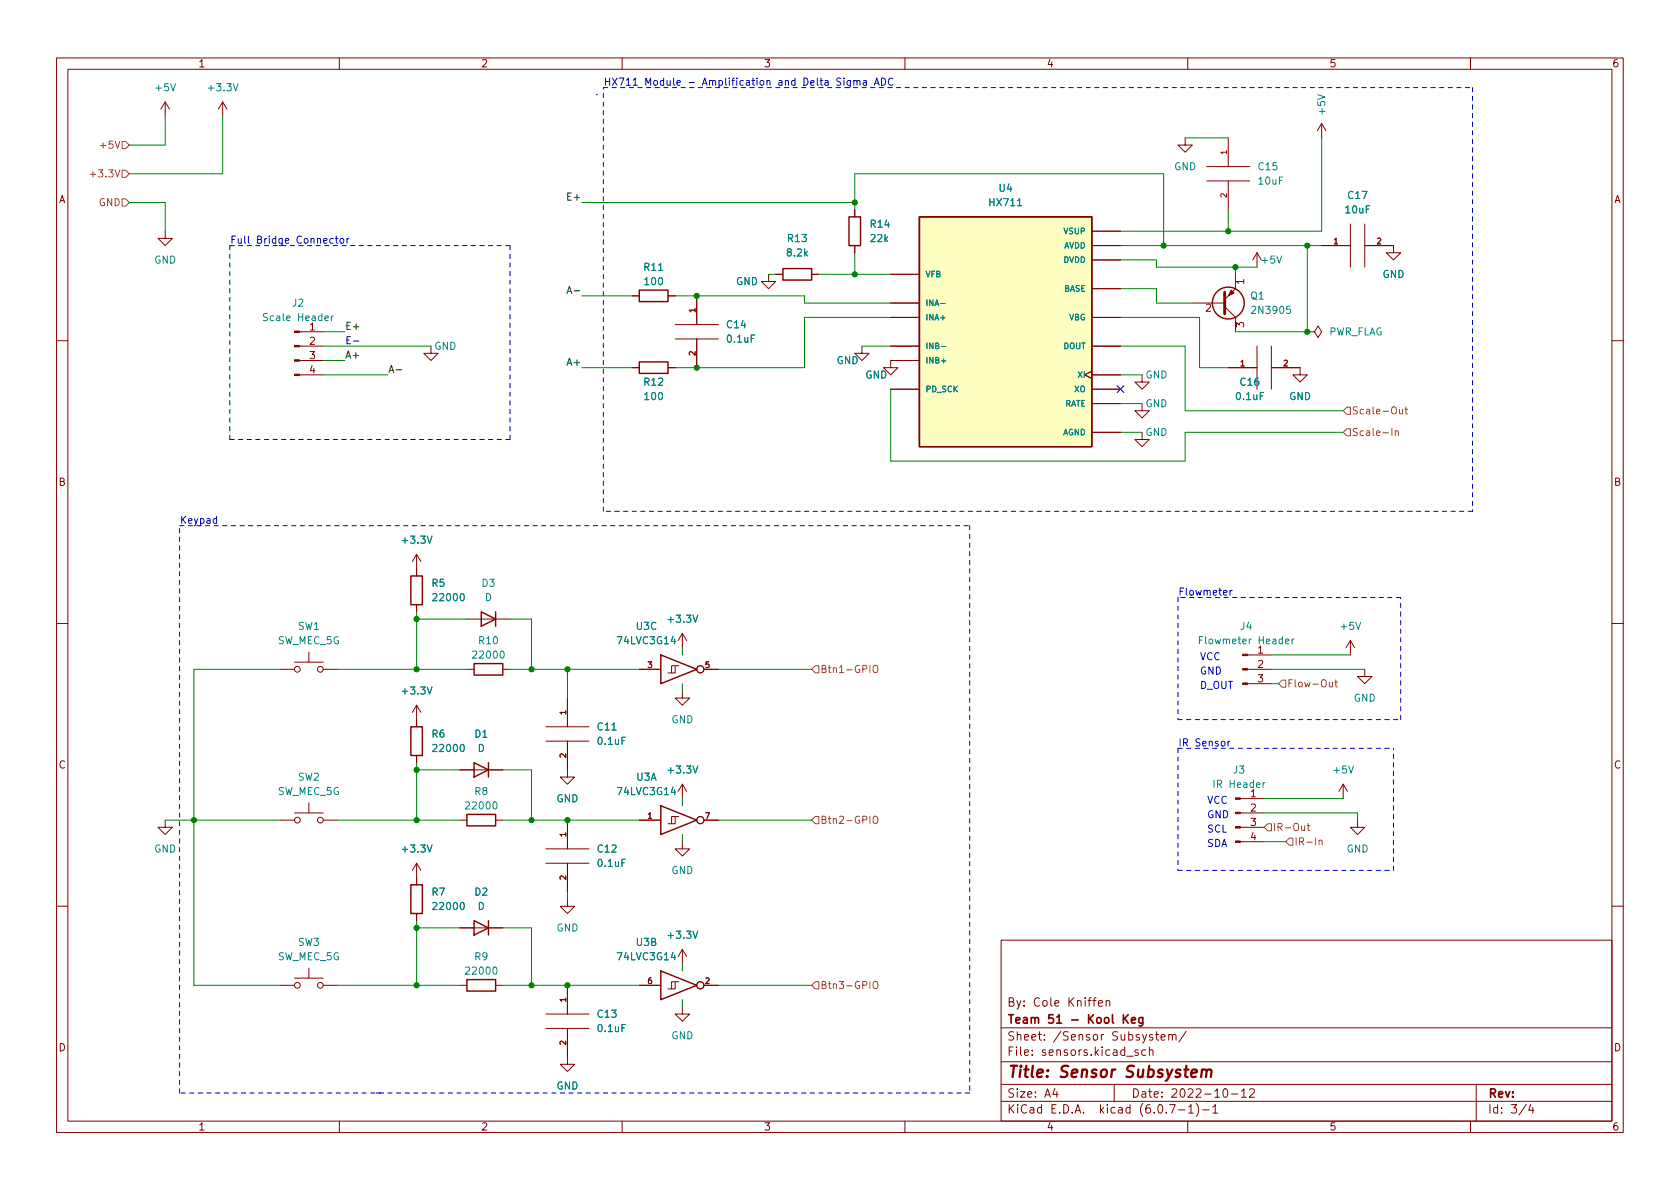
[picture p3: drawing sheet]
<svg xmlns="http://www.w3.org/2000/svg" width="297mm" height="210mm" viewBox="0 0 297 210" stroke-linecap="round" stroke-linejoin="round" font-family="sans-serif">
<g fill="none" stroke="#840000" stroke-width=".18">
<path d="M10 10.2h277v190.1h-277zM12 12.2h273v186.1h-273zM29.2 18l-.8 1.3M29.2 18v2.6M29.2 18l.8 1.3M39.4 18l-.8 1.3M39.4 18v2.6M39.4 18l.7 1.3M60 10.2v2M110 10.2v2M160 10.2v2M210 10.2v2"/>
<path d="M260 10.2v2M151.1 37.1v1.2M209.5 24.4v1.2h1.3l-1.3 1.3-1.2-1.3h1.2M213.4 32h7.6M213.4 29.5h7.6M217.2 24.4v5.1M217.2 32v5.1M233.7 21.8l-.8 1.3M233.7 21.8v2.6M233.7 21.8l.7 1.3M238.8 39.6v7.6M241.3 39.6v7.6"/>
<path d="M29.2 40.9v1.3h1.3l-1.3 1.2-1.3-1.2h1.3M52.9 58.7h4.2M111.8 52.3h1.2M118.1 52.3h1.3M119.4 59.9h7.6M119.4 57.4h7.6M123.2 52.3v5.1M123.2 59.9v5.1M135.9 48.5v1.3h1.3l-1.3 1.2-1.3-1.2h1.3M137.2 48.5h1.2M143.5 48.5h1.3M151.1 43.4v1.3"/>
<path d="M157.5 53.6h5.1M157.5 48.5h5.1M157.5 56.1h5.1M193 40.9h5.1M193 46h5.1M193 51h5.1M193 43.4h5.1M193 56.1h5.1M210.8 53.6h5.7M216.5 54.2l1.9 1.9v2.6M218.4 48.5v2.5l-1.9 2M222.2 44.7l-.7 1.3"/>
<path d="M222.2 44.7v2.5M222.2 44.7l.8 1.3M231.1 58.7h1.3l.6-1 .7 1-.7 1-.6-1M231.1 58.7h.1M233.7 43.4h5.1M241.3 43.4h5.1v1.3h1.2l-1.2 1.3-1.3-1.3h1.3M10 60.2h2M52.9 63.7h4.2M52.9 61.2h4.2M52.9 66.3h4.2M76.2 61.2v1.3h1.3l-1.3 1.2-1.3-1.2h1.3M111.8 65h1.2"/>
<path d="M118.1 65h1.3M152.4 61.2v1.3h1.3l-1.3 1.2-1.3-1.2h1.3M157.5 68.8h5.1M157.5 61.2h5.1M162.6 63.7h-5.1v1.3h1.2l-1.2 1.3-1.3-1.3h1.3M193 65.7l-1.2 .6 1.2 .6M193 68.8h5.1M193 61.2h5.1M193 66.3h5.1M193 71.4h5.1M193 76.4h5.1M201.9 66.3v1.3h1.3l-1.3 1.2-1.2-1.2h1.2"/>
<path d="M201.9 76.4v1.3h1.3l-1.3 1.3-1.2-1.3h1.2M201.9 71.4v1.2h1.3l-1.3 1.3-1.2-1.3h1.2M217.2 65h5M222.2 61.2v7.6M224.8 65h5.1v1.3h1.2l-1.2 1.3-1.3-1.3h1.3M224.8 61.2v7.6M285 60.2h2M73.7 98v3.8M73.7 98l-.8 1.3M73.7 98l.7 1.3M10 110.2h2M49.5 118.4h2.6"/>
<path d="M52.1 117.1h5M54.6 115.3v1.8M57.1 118.4h2.6M73.7 106.9v1.3M82.5 118.4h1.3M82.5 109.5h7.7M88.9 118.4h1.3M113 118.4h3.8M119.4 117.7v1.3h-.7M120 117.7h-1.3v1.3h-.6M120.6 112l-.7 1.3M120.6 112v2.5"/>
<path d="M120.6 112l.8 1.3M124.5 118.4h2.5M220.6 118.4h4.2M220.6 115.8h4.2M238.8 113.3v2.5M238.8 113.3l-.8 1.2M238.8 113.3l.7 1.2M241.3 118.4v1.2h1.3l-1.3 1.3-1.3-1.3h1.3M285 110.2h2M73.7 124.7v3.8M73.7 133.6v1.3M73.7 124.7l-.8 1.3"/>
<path d="M73.7 124.7l.7 1.3M81.3 136.1h7.6M96.5 131.1h7.6M96.5 128.5h7.6M100.3 131.1v6.3h1.3l-1.3 1.3-1.2-1.3h1.2M100.3 123.4v5.1M120.6 122.2v1.2h1.3l-1.3 1.3-1.2-1.3h1.2M120.6 138.7v2.5M120.6 138.7l-.7 1.2M120.6 138.7l.8 1.2M220.6 120.9h4.2M237.5 138.7l-.8 1.2"/>
<path d="M237.5 138.7v2.5M237.5 138.7l.8 1.2M29.2 145v1.3h1.3l-1.3 1.3-1.3-1.3h1.3M49.5 145h2.6M52.1 143.8h5M54.6 142v1.8M57.1 145h2.6M73.7 152.6v3.9M73.7 152.6l-.8 1.3M73.7 152.6l.7 1.3M81.3 145h1.2M87.6 145h1.3"/>
<path d="M96.5 152.6h7.6M96.5 150.1h7.6M100.3 159v1.3h1.3l-1.3 1.2-1.2-1.2h1.2M100.3 145v5.1M100.3 152.6v5.1M113 145h3.8M119.4 144.4v1.3h-.7M120 144.4h-1.3v1.3h-.6M120.6 148.8v1.3h1.3l-1.3 1.3-1.2-1.3h1.2M124.5 145h2.5M219.3 143.8h4.2M219.3 148.8h4.2"/>
<path d="M219.3 146.3h4.2M219.3 141.2h4.2M240 145v1.3h1.3l-1.3 1.3-1.2-1.3h1.2M10 160.2h2M49.5 174.2h2.6M52.1 173h5M54.6 171.2v1.8M57.1 174.2h2.6M73.7 161.5v1.3M81.3 174.2h1.2M81.3 164.1h7.6M87.6 174.2h1.3"/>
<path d="M96.5 179.3h7.6M100.3 174.2v5.1M113 174.2h3.8M119.4 173.6v1.3h-.7M120 173.6h-1.3v1.3h-.6M120.6 178v1.3h1.3l-1.3 1.3-1.2-1.3h1.2M120.6 167.9v2.5M120.6 167.9l-.7 1.3M120.6 167.9l.8 1.3M124.5 174.2h2.5M177 166.3h108v32h-108zM193.2 176.9h.6"/>
<path d="M193.8 176.4l-.4 .2v1.3M194.2 177.4l.7-.1v-.3l-.5-.1-.2 .2 .1 .8h.6M195.6 177.1l.2-.2 .3 .1 .1 .9M195.6 176.9v1M285 160.2h2M60 198.3v2M96.5 181.9h7.6M100.3 181.9v6.3h1.3l-1.3 1.3-1.2-1.3h1.2M110 198.3v2M160 198.3v2M177 194.8h108M177 191.8h108"/>
<path d="M177 187.8h108M177 181.8h108M186.5 192.5l-.4 1h1M186.9 193v1M197 191.8v3M199.2 186.8h1.2M201.2 185.7l-.3-.1-.3 .2 .1 .3 .5 .1v.4h-.6M202.6 185.7l-.5-.1-.2 .3v.4l.1 .3h.6M203.2 185.8l.2-.2 .4 .1 .1 .9M203.2 185.1v1.5M204.3 182.9h.6M204.5 182.4v1.3l.4 .2"/>
<path d="M205.3 183.4l.7-.1-.1-.3-.4-.1-.2 .2 .1 .8h.5M206.6 183.1l.3-.2 .3 .1 .1 .9M206.6 182.9v1M206.8 195.3h1l-.7 1.5M207.3 183.1l.2-.2 .4 .1v.9M208.4 196.3h1.1M209.7 182.4l-1.3 1.9M210 198.3v2M210.1 195.8l.5-.5v1.5M210.1 196.8h.9M211.5 195.1a1.72 1.72 0 0 1 0 2.3M212.6 196.3h1.2"/>
<path d="M214.4 195.8l.5-.5v1.5M214.4 196.8h.9M216.4 192.6l.2-.1a.81 .81 0 0 1 .6 .7 .81 .81 0 0 1-.3 .8h-.2a.81 .81 0 0 1-.6-.6 .81 .81 0 0 1 .3-.8zM217.7 193.5h1.2M219.5 193l.4-.5v1.5M219.5 194h.9M220.9 192.7l.6-.2 .2 .2 .1 .3-.9 1h.9M260 198.3v2M261 191.8v6.5M269.9 195.3l-1.3 1.9M270.6 195.3l-.3 1h.9M271 195.8v1"/>
<circle cx="52.6" cy="118.4" r=".51"/>
<circle cx="56.6" cy="118.4" r=".51"/>
<circle cx="123.8" cy="118.4" r=".63"/>
<circle cx="52.6" cy="145" r=".51"/>
<circle cx="56.6" cy="145" r=".51"/>
<circle cx="123.8" cy="145" r=".63"/>
<circle cx="52.6" cy="174.2" r=".51"/>
<circle cx="56.6" cy="174.2" r=".51"/>
<circle cx="123.8" cy="174.2" r=".63"/>
</g>
<path d="M210.6 189.8l1-.2v-.4l-.2-.1-.6 .1-.2 1 .2 .3 .6-.1M212.5 189.3a.49 .49 0 0 1 .9 .1l-.2 1.1M212.5 189.1l-.1 1.4M213.4 189.4a.5 .5 0 0 1 .7-.2v1.3" fill="none" stroke="#840000" stroke-width=".4"/>
<path d="M198.6 179.4v1.5M199.5 179.4l-.9 .9M202.1 179.9v1.2l-.3 .3h-.4M198.8 180.1l.7 .8M200.1 180.4l.7-.1-.1-.3-.4-.1-.2 .2v.8h.6M202.1 180l-.5-.1-.3 .3v.4l.2 .3h.6" fill="none" stroke="#840000" stroke-width=".3"/>
<path d="M216.5 51.7v3.8" fill="none" stroke="#840000" stroke-width=".51"/>
<g fill="#840000" stroke="#840000" stroke-width=".18">
<path d="M217.7 51.3l.5 .5-1 .5z"/>
<path d="M52.1 66.2h.8v.2h-.8z"/>
<path d="M52.1 63.6h.8v.3h-.8z"/>
<path d="M52.1 61.1h.8v.2h-.8z"/>
<path d="M52.1 58.5h.8v.3h-.8z"/>
<path d="M219.7 120.8h.9v.2h-.9z"/>
<path d="M219.7 118.2h.9v.3h-.9z"/>
<path d="M219.7 115.7h.9v.2h-.9z"/>
<path d="M218.4 148.7h.9v.3h-.9z"/>
<path d="M218.4 146.2h.9v.2h-.9z"/>
<path d="M218.4 143.6h.9v.3h-.9z"/>
<path d="M218.4 141.1h.9v.2h-.9z"/>
</g>
<g fill="none" stroke="#840000" stroke-width=".25">
<path d="M150.1 38.3h2v5.1h-2zM162.6 38.3h30.4v40.7h-30.4zM113 51.3h5.1v2h-5.1zM138.4 47.5h5.1v2h-5.1zM113 64h5.1v2h-5.1zM72.6 101.8h2.1v5.1h-2.1zM83.8 117.3h5.1v2.1h-5.1zM85.1 108.2l2.5 1.3-2.5 1.2zM87.6 108.2v2.5M116.8 115.8l6.4 2.6-6.4 2.5zM72.6 128.5h2.1v5.1h-2.1zM83.8 134.9l2.6 1.2-2.6 1.3z"/>
<path d="M86.4 134.9v2.5M72.6 156.5h2.1v5h-2.1zM82.5 144h5.1v2h-5.1zM116.8 142.5l6.4 2.5-6.4 2.6zM82.5 173.2h5.1v2.1h-5.1zM83.8 162.8l2.6 1.3-2.6 1.2zM86.4 162.8v2.5M116.8 171.7l6.4 2.5-6.4 2.6z"/>
<circle cx="217.2" cy="53.6" r="2.82"/>
</g>
<path d="M162.6 38.3h30.4v40.7h-30.4z" fill="#ffffc2" stroke="#ffffc2" stroke-width=".18"/>
<path d="M47.3 55.5l-.5-.1-.2 .2v.3l.6 .3 .1 .3-.2 .2-.5-.1M58.6 55.9v.8M59 55.9l-.4 .2M166.3 53.7h.8M166.5 63.8h.7M166.5 61.3h.7M212.1 113.2h.4M212.7 112.6h-.6v1.3M227.3 113.4l.6-.1-.1-.2-.3-.1-.2 .2 .1 .6h.4M228.4 113v.9M228.8 113l-.4 .2M223.7 138.4l-.4 .2" fill="none" stroke="#008484" stroke-width=".18"/>
<g fill="none" stroke="#848400" stroke-width=".18">
<path d="M15.9 30.8h1M21.6 35.2h.6l.7 .6-.7 .6h-.6zM21.6 30.1h.6l.7 .6-.7 .7h-.6zM21.6 25h.6l.7 .6-.7 .7h-.6zM238.1 72h.7v1.3h-.7l-.6-.7zM238.1 75.8h.7v1.3h-.7l-.6-.7zM246.1 75.8v1.2M246.7 76.3l.2-.1h.3l.1 .8M246.7 76.2v.8M247.4 72.4l.1 .8h.3l.2-.1M248 72.4v.8M248.4 72.4h.5"/>
<path d="M248.6 71.9v1.1l.3 .2M144.1 117.7h.7v1.3h-.7l-.6-.6zM154.4 117.8l.3-.1a.43 .43 0 0 1 .5 .4v.4a.42 .42 0 0 1-.4 .5 .42 .42 0 0 1-.4-.5zM226.7 120.3h.6v1.2h-.6l-.6-.6zM235 120.6l.1 .8 .3 .1 .2-.1M235.6 120.6v.9M236 120.6h.5M236.2 120.2v1.1l.3 .2M144.1 144.4h.7v1.3h-.7l-.6-.7zM154.4 144.5l.3-.2a.43 .43 0 0 1 .5 .5v.4a.42 .42 0 0 1-.4 .4 .42 .42 0 0 1-.4-.4zM224.2 145.7h.6v1.2h-.6l-.7-.6zM228 148.2h.6v1.3h-.6l-.7-.7z"/>
<path d="M231.1 146h.5M231.3 145.6v1.1l.3 .2M233.2 148.7l.2-.1h.3l.1 .8M233.2 148.6v.8M144.1 173.6h.7v1.3h-.7l-.6-.7zM154.4 173.7l.3-.2a.43 .43 0 0 1 .5 .5v.4a.42 .42 0 0 1-.4 .4 .42 .42 0 0 1-.4-.4z"/>
</g>
<path d="M100.3 51.9l.4-1.3 .4 1.3M100.4 51.5h.6M101.5 51.4h1M70 65.4h1" fill="none" stroke="#000" stroke-width=".18"/>
<g fill="none" stroke="#0000c2" stroke-width=".18">
<path d="M148.7 13.9l-.5-.1-.2 .1v.4l.5 .2 .2 .3-.3 .3-.5-.1M149.2 13.8v.1M149.2 14.2v.9M150.4 14.2v1.1l-.3 .2-.3-.1M150.4 14.3l-.4-.1-.2 .3 .1 .5h.5M151 14.4l.1-.2 .3 .1 .1 .8M151 14.2v.9M151.5 14.4l.2-.2 .3 .1 .1 .8M152.7 14.3h.4l.1 .8M153.2 14.5l-.4 .1-.2 .2 .2 .3 .4-.1M154.6 15.1l.4-1.3 .4 1.3M154.7 14.7h.6"/>
<path d="M155.9 13.8a.64 .64 0 0 1 .7 .6 .64 .64 0 0 1-.7 .7zM157.9 13.9a.6 .6 0 0 0-.9 .5 .6 .6 0 0 0 .6 .7l.3-.1M58.9 42.2h-.3l-.3 .2 .1 .6h.5M59.3 42.2h.5M59.5 41.7v1.1l.3 .2M60.3 42.2h.3l.2 .2v.4l-.2 .2h-.3l-.2-.2zM61.3 42.2v.8M61.7 42.2l-.4 .2M62.5 60.3h1M38.3 91.8l-.4-.1-.2 .2 .1 .6h.5M38.3 91.3v1.2M217.5 104.4v.8"/>
<path d="M217.9 104.4l-.4 .2M217.1 131.1v.8M217.5 131.1l-.4 .2"/>
</g>
<g fill="none" stroke="#0000c2" stroke-width=".18" stroke-dasharray=".8 .8">
<path d="M105.4 16.8h.1M106.7 15.5h153.6M260.3 15.5v74.9M40.6 43.4h49.6M40.6 43.4v34.3M90.2 43.4v34.3M90.2 77.7h-49.6M31.7 93h139.7M106.7 90.4v-74.9M171.4 93v100.3M260.3 90.4h-153.6M208.3 105.7v21.5"/>
<path d="M247.6 105.7h-38.1M208.3 132.3h38.1M208.3 132.3v21.6M208.3 127.2h39.3M247.6 127.2v-21.5M208.3 153.9h38.1M246.4 153.9v-21.6M31.7 193.3v-100.3M67.3 193.3h-1.3M171.4 193.3h-139.7"/>
</g>
<g fill="none" stroke="#008400" stroke-width=".18">
<path d="M22.9 35.8h6.3v5.1M29.2 20.6v5h-6.3M39.4 20.6v10.1h-16.5M102.9 35.8h48.2M151.1 37.1v-6.4h54.6v12.7M209.5 24.4h7.7M217.2 37.1v3.8M233.7 24.4v16.5h-35.6M57.1 58.7h3.9M102.9 52.3h8.9M119.4 52.3h22.8v1.3h15.3M135.9 48.5h1.3"/>
<path d="M144.8 48.5h12.7M151.1 44.7v3.8M157.5 56.1h-15.3v8.9h-22.8M198.1 56.1h14v8.9h5.1M198.1 51h6.4v2.6h6.3M198.1 43.4h35.6M198.1 46h6.4v1.2h17.7M218.4 47.2v1.3M231.1 43.4v15.3h-12.7M57.1 61.2h19.1M57.1 63.7h3.9M57.1 66.3h11.5"/>
<path d="M102.9 65h8.9M152.4 61.2h5.1M157.5 68.8v12.7h52v-5.1h28M198.1 61.2h11.4v11.4h28M198.1 76.4h3.8M198.1 71.4h3.8M198.1 66.3h3.8M49.5 118.4h-15.2v55.8h15.2M59.7 118.4h22.8M73.7 108.2v10.2M73.7 109.5h8.8M90.2 118.4h22.8"/>
<path d="M90.2 109.5h3.8v8.9M100.3 118.4v5M120.6 114.5v1.3M127 118.4h16.5M224.8 118.4h16.5M224.8 115.8h14M73.7 134.9v10.1M73.7 136.1h7.6M88.9 136.1h5.1v8.9M120.6 120.9v1.3M224.8 120.9h1.3M29.2 145h20.3"/>
<path d="M59.7 145h21.6M88.9 145h24.1M100.3 157.7v1.3M120.6 141.2v1.3M120.6 147.6v1.2M127 145h16.5M223.5 141.2h14M223.5 148.8h3.8M223.5 143.8h16.5v1.2M59.7 174.2h21.6M73.7 162.8v11.4M73.7 164.1h7.6"/>
<path d="M88.9 164.1h5.1v10.1M88.9 174.2h24.1M120.6 170.4v1.3M120.6 176.8v1.2M127 174.2h16.5"/>
</g>
<path d="M197.5 68.2l1.2 1.2M198.7 68.2l-1.2 1.2" fill="none" stroke="#000084" stroke-width=".18"/>
<g fill="#008400" stroke="#008400" stroke-width=".18">
<circle cx="73.7" cy="164.1" r=".46"/>
<circle cx="73.7" cy="174.2" r=".46"/>
<circle cx="73.7" cy="136.1" r=".46"/>
<circle cx="73.7" cy="118.4" r=".46"/>
<circle cx="73.7" cy="145" r=".46"/>
<circle cx="73.7" cy="109.5" r=".46"/>
<circle cx="34.3" cy="145" r=".46"/>
<circle cx="94" cy="174.2" r=".46"/>
<circle cx="100.3" cy="174.2" r=".46"/>
<circle cx="94" cy="118.4" r=".46"/>
<circle cx="100.3" cy="118.4" r=".46"/>
<circle cx="100.3" cy="145" r=".46"/>
<circle cx="94" cy="145" r=".46"/>
<circle cx="123.2" cy="65" r=".46"/>
<circle cx="123.2" cy="52.3" r=".46"/>
<circle cx="151.1" cy="48.5" r=".46"/>
<circle cx="231.1" cy="43.4" r=".46"/>
<circle cx="217.2" cy="40.9" r=".46"/>
<circle cx="231.1" cy="58.7" r=".46"/>
<circle cx="218.4" cy="47.2" r=".46"/>
<circle cx="205.7" cy="43.4" r=".46"/>
<circle cx="151.1" cy="35.8" r=".46"/>
</g>
<text font-size="2.8" fill="#840000" x="178" y="190.6">Title: Sensor Subsystem</text>
<g font-size="2.1" fill="#840000">
<text x="178" y="178">By: Cole Kniffen</text>
<text x="178" y="184">Sheet: /Sensor Subsystem/</text>
<text x="178" y="181">Team 51 - Kool Keg</text>
<text x="178" y="186.7">File: sensors.kicad_sch</text>
<text x="178" y="196.9">KiCad E.D.A. kicad (6.0.7-1)-1</text>
<text x="178" y="194.1">Size: A4</text>
<text x="200" y="194.1">Date: 2022-10-12</text>
<text x="263" y="194.1">Rev:</text>
<text x="263" y="196.9">Id: 3/4</text>
</g>
<g font-size="1.8" fill="#840000">
<text x="35" y="11.9">1</text>
<text x="85" y="11.9">2</text>
<text x="135" y="11.9">3</text>
<text x="185" y="11.9">4</text>
<text x="235" y="11.9">5</text>
<text x="285" y="11.9">6</text>
<text x="10.3" y="35.9">A</text>
<text x="285.3" y="35.9">A</text>
<text x="220" y="50.3" transform="rotate(-90 220 50.3)">1</text>
<text x="54.8" y="58.4">1</text>
<text x="213.2" y="55.1">2</text>
<text x="220" y="57.9" transform="rotate(-90 220 57.9)">3</text>
<text x="54.8" y="61">2</text>
<text x="54.8" y="63.5">3</text>
<text x="54.8" y="66">4</text>
<text x="10.3" y="85.9">B</text>
<text x="285.3" y="85.9">B</text>
<text x="222.4" y="115.6">1</text>
<text x="222.4" y="118.1">2</text>
<text x="222.4" y="120.6">3</text>
<text x="10.3" y="135.9">C</text>
<text x="285.3" y="135.9">C</text>
<text x="221.1" y="141">1</text>
<text x="221.1" y="143.5">2</text>
<text x="221.1" y="146">3</text>
<text x="221.1" y="148.6">4</text>
<text x="10.3" y="185.9">D</text>
<text x="285.3" y="185.9">D</text>
<text x="35" y="199.9">1</text>
<text x="85" y="199.9">2</text>
<text x="135" y="199.9">3</text>
<text x="185" y="199.9">4</text>
<text x="235" y="199.9">5</text>
<text x="285" y="199.9">6</text>
</g>
<g font-size="1.8" fill="#008484">
<text x="27.6" y="16.1">+5V</text>
<text x="37" y="16.1">+3.3V</text>
<text x="234.3" y="20.2" transform="rotate(-90 234.3 20.2)">+5V</text>
<text x="176.7" y="33.9">U4</text>
<text x="207.6" y="30.1">GND</text>
<text x="222.6" y="30.1">C15</text>
<text x="222.6" y="32.6">10uF</text>
<text x="238.4" y="35.2">C17</text>
<text x="154" y="40.3">R14</text>
<text x="175.1" y="36.4">HX711</text>
<text x="238" y="37.7">10uF</text>
<text x="27.2" y="46.6">GND</text>
<text x="113.9" y="47.9">R11</text>
<text x="139.2" y="45.3">8.2k</text>
<text x="139.3" y="42.8">R13</text>
<text x="154" y="42.8">22k</text>
<text x="223.2" y="46.6">+5V</text>
<text x="114.1" y="50.4">100</text>
<text x="130.1" y="50.4">GND</text>
<text x="221.1" y="53">Q1</text>
<text x="244.4" y="49.1">GND</text>
<text x="47.2" y="56.8">Scale Header</text>
<text x="51.7" y="54.2">J2</text>
<text x="128.6" y="58">C14</text>
<text x="221.7" y="55.5">2N3905</text>
<text x="234.8" y="59.3">PWR_FLAG</text>
<text x="76.8" y="61.8">GND</text>
<text x="128.7" y="60.6">0.1uF</text>
<text x="147.9" y="64.4">GND</text>
<text x="113.9" y="68.2">R12</text>
<text x="114.1" y="70.7">100</text>
<text x="153" y="66.9">GND</text>
<text x="202.5" y="66.9">GND</text>
<text x="218.7" y="70.7">0.1uF</text>
<text x="219.4" y="68.2">C16</text>
<text x="227.9" y="70.7">GND</text>
<text x="202.5" y="77.1">GND</text>
<text x="202.5" y="72">GND</text>
<text x="71.3" y="96.1">+3.3V</text>
<text x="76.4" y="103.8">R5</text>
<text x="76.8" y="106.3">22000</text>
<text x="85.2" y="103.8">D3</text>
<text x="85.7" y="106.3">D</text>
<text x="49.1" y="113.9">SW_MEC_5G</text>
<text x="52.7" y="111.4">SW1</text>
<text x="84.7" y="113.9">R10</text>
<text x="109.4" y="113.9">74LVC3G14</text>
<text x="112.5" y="111.4">U3C</text>
<text x="118.3" y="110.1">+3.3V</text>
<text x="212.7" y="113.9">Flowmeter Header</text>
<text x="219.4" y="111.4">J4</text>
<text x="237.2" y="111.4">+5V</text>
<text x="83.9" y="116.5">22000</text>
<text x="71.3" y="122.8">+3.3V</text>
<text x="239.3" y="124.1">GND</text>
<text x="76.4" y="130.4">R6</text>
<text x="84" y="130.4">D1</text>
<text x="105.7" y="129.2">C11</text>
<text x="105.8" y="131.7">0.1uF</text>
<text x="118.7" y="127.9">GND</text>
<text x="76.8" y="133">22000</text>
<text x="84.5" y="133">D</text>
<text x="118.3" y="136.8">+3.3V</text>
<text x="218.1" y="136.8">J3</text>
<text x="235.9" y="136.8">+5V</text>
<text x="49.1" y="140.6">SW_MEC_5G</text>
<text x="52.7" y="138">SW2</text>
<text x="82.6" y="143.1">22000</text>
<text x="84" y="140.6">R8</text>
<text x="98.4" y="141.9">GND</text>
<text x="109.4" y="140.6">74LVC3G14</text>
<text x="112.5" y="138">U3A</text>
<text x="214.9" y="139.3">IR Header</text>
<text x="27.2" y="150.7">GND</text>
<text x="71.3" y="150.7">+3.3V</text>
<text x="105.7" y="150.7">C12</text>
<text x="105.8" y="153.3">0.1uF</text>
<text x="118.7" y="154.6">GND</text>
<text x="238.1" y="150.7">GND</text>
<text x="76.4" y="158.4">R7</text>
<text x="76.8" y="160.9">22000</text>
<text x="84" y="158.4">D2</text>
<text x="84.5" y="160.9">D</text>
<text x="52.7" y="167.3">SW3</text>
<text x="98.4" y="164.7">GND</text>
<text x="112.5" y="167.3">U3B</text>
<text x="118.3" y="166">+3.3V</text>
<text x="49.1" y="169.8">SW_MEC_5G</text>
<text x="82.6" y="172.3">22000</text>
<text x="84" y="169.8">R9</text>
<text x="109.4" y="169.8">74LVC3G14</text>
<text x="105.7" y="180">C13</text>
<text x="105.8" y="182.5">0.1uF</text>
<text x="118.7" y="183.8">GND</text>
<text x="98.4" y="192.7">GND</text>
</g>
<g font-size="1.8" fill="#0000c2">
<text x="106.7" y="15.1">HX711 Module - Amplification and Delta Sigma ADC</text>
<text x="40.6" y="43.1">Full Bridge Connector</text>
<text x="61" y="60.9">E-</text>
<text x="31.7" y="92.6">Keypad</text>
<text x="208.3" y="105.3">Flowmeter</text>
<text x="212.1" y="119.3">GND</text>
<text x="212.1" y="116.7">VCC</text>
<text x="212.1" y="121.8">D_OUT</text>
<text x="208.3" y="132">IR Sensor</text>
<text x="213.4" y="142.1">VCC</text>
<text x="213.4" y="149.8">SDA</text>
<text x="213.4" y="144.7">GND</text>
<text x="213.4" y="147.2">SCL</text>
</g>
<g font-size="1.8" fill="#848400">
<text x="18.2" y="26.3">+5V</text>
<text x="16.7" y="31.4">+3.3V</text>
<text x="17.5" y="36.4">GND</text>
<text x="239" y="73.3">Scale-Out</text>
<text x="239" y="77.1">Scale-In</text>
<text x="145" y="119">Btn1-GPIO</text>
<text x="227.5" y="121.5">Flow-Out</text>
<text x="145" y="145.7">Btn2-GPIO</text>
<text x="225" y="146.9">IR-Out</text>
<text x="228.8" y="149.5">IR-In</text>
<text x="145" y="174.9">Btn3-GPIO</text>
</g>
<g font-size="1.8">
<text x="100.7" y="35.5">E+</text>
<text x="61" y="58.3">E+</text>
<text x="61" y="63.4">A+</text>
<text x="68.6" y="65.9">A-</text>
<text x="100.6" y="64.7">A+</text>
</g>
<g font-size="1.4" fill="#840000">
<text x="216.9" y="27.3" transform="rotate(-90 216.9 27.3)">1</text>
<text x="216.9" y="34.9" transform="rotate(-90 216.9 34.9)">2</text>
<text x="235.8" y="43.2">1</text>
<text x="243.4" y="43.2">2</text>
<text x="122.9" y="55.3" transform="rotate(-90 122.9 55.3)">1</text>
<text x="122.9" y="62.9" transform="rotate(-90 122.9 62.9)">2</text>
<text x="219.3" y="64.8">1</text>
<text x="226.9" y="64.8">2</text>
<text x="114.5" y="118.1">3</text>
<text x="124.7" y="118.1">5</text>
<text x="100.1" y="126.4" transform="rotate(-90 100.1 126.4)">1</text>
<text x="100.1" y="134" transform="rotate(-90 100.1 134)">2</text>
<text x="100.1" y="148" transform="rotate(-90 100.1 148)">1</text>
<text x="114.5" y="144.8">1</text>
<text x="124.7" y="144.8">7</text>
<text x="100.1" y="155.6" transform="rotate(-90 100.1 155.6)">2</text>
<text x="114.5" y="174">6</text>
<text x="124.7" y="174">2</text>
<text x="100.1" y="177.2" transform="rotate(-90 100.1 177.2)">1</text>
<text x="100.1" y="184.8" transform="rotate(-90 100.1 184.8)">2</text>
</g>
<g font-size="1.4" fill="#008484">
<text x="188.2" y="41.4">VSUP</text>
<text x="188" y="46.5">DVDD</text>
<text x="188" y="43.9">AVDD</text>
<text x="163.6" y="49">VFB</text>
<text x="188.1" y="51.6">BASE</text>
<text x="163.6" y="54.1">INA-</text>
<text x="163.6" y="56.6">INA+</text>
<text x="189" y="56.6">VBG</text>
<text x="163.6" y="64.3">INB+</text>
<text x="163.6" y="61.7">INB-</text>
<text x="188" y="61.7">DOUT</text>
<text x="163.6" y="69.3">PD_SCK</text>
<text x="188.2" y="71.9">RATE</text>
<text x="190" y="69.3">XO</text>
<text x="190.7" y="66.8">XI</text>
<text x="187.9" y="77">AGND</text>
</g>
</svg>
